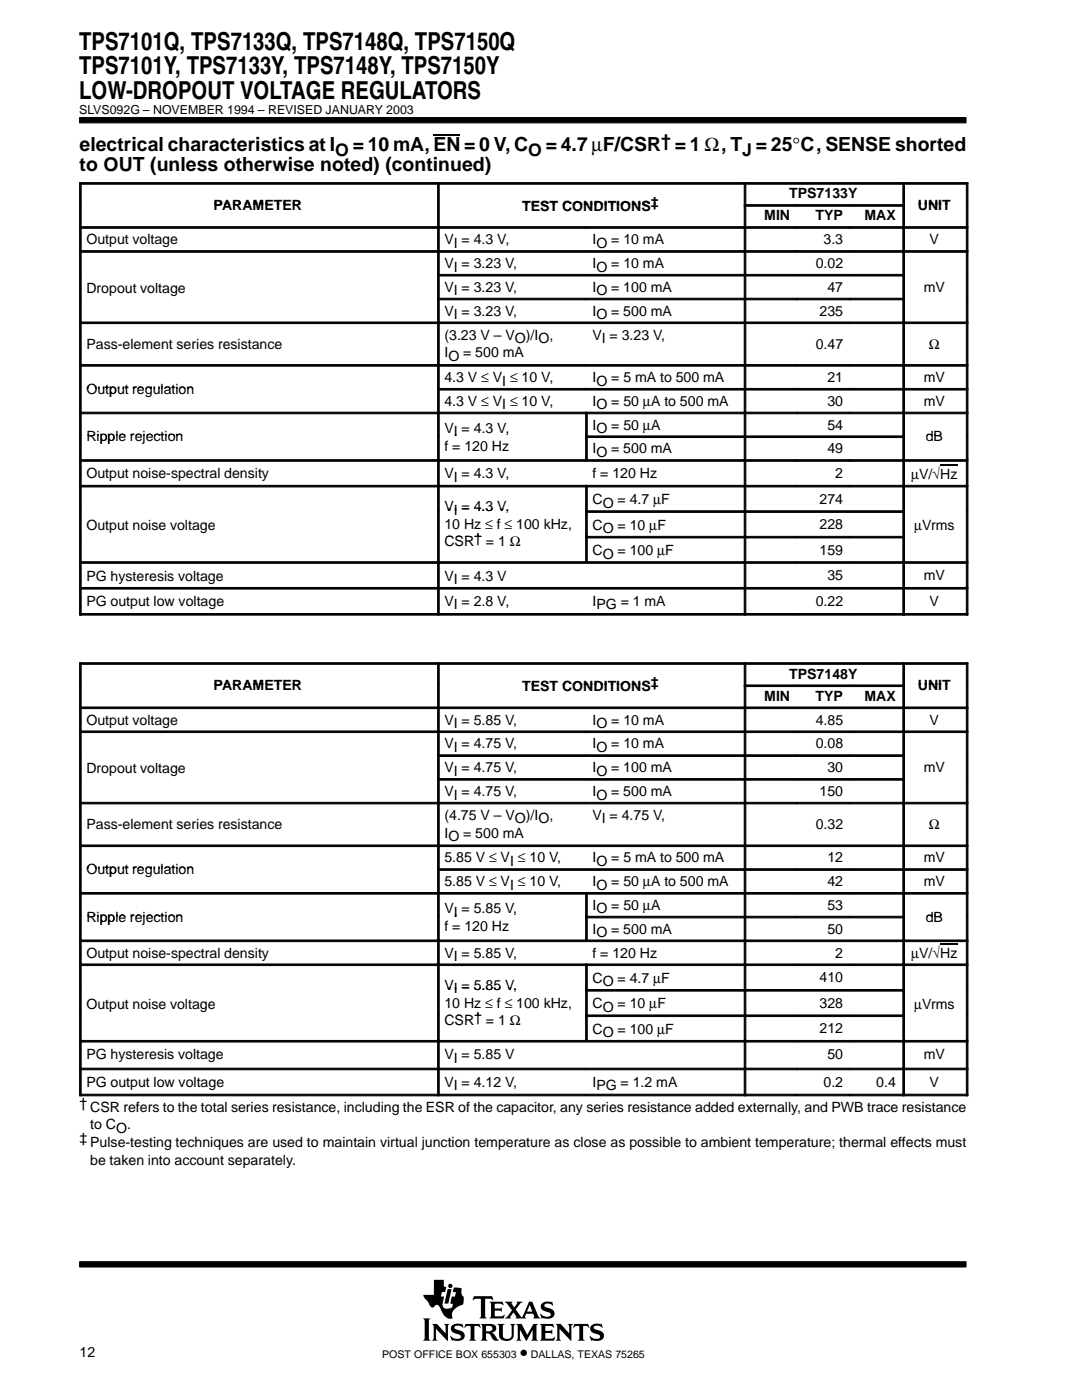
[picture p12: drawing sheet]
<svg xmlns="http://www.w3.org/2000/svg" width="216mm" height="279mm" viewBox="0 0 216 279" stroke-linecap="round" stroke-linejoin="round" font-family="sans-serif">
<g fill="#000" stroke="#000" stroke-width=".2">
<path d="M15.9 23.5h176.9v1h-176.9z" fill-rule="evenodd"/>
<path d="M15.9 251.8h176.9v1.1h-176.9z" fill-rule="evenodd"/>
</g>
<g fill="#000">
<path d="M89.3 257.3h.8l-.6 2.9h-.8z"/>
<path d="M84.4 263.1h1.5l-.3 .4v3.7l.3 .4h-1.5l.3-.6v-3.4z" fill-rule="evenodd"/>
<path d="M86.2 264.2h1l1.7 1.9v-1.5l-.3-.4h1.1l-.3 .4v3l-2.4-2.4v2l.3 .4h-1.1l.3-.6v-2.3z" fill-rule="evenodd"/>
<path d="M86.6 255.4h2v1.3l.4 .2-.2 1h-.6l-.2 .9h.6l-.2 1.1a1.11 1.11 0 0 0 .3 1.2l.6 .1 .9-.3 .2-.7-.5-.1 .2-1.3h.7l.2-.9h-.7l.3-1 1.5 .2v1l.1 .4 .3 .3v.9a.54 .54 0 0 1-.4 .7l-.4 .2a2.35 2.35 0 0 0-1.5 1.6v.4a.29 .29 0 0 1 .1 .3 .29 .29 0 0 1-.2 .3h-.1a2.21 2.21 0 0 1-2-1.9l-.1-.1a.68 .68 0 0 0-.5-.7 .68 .68 0 0 0-.8 .4 .88 .88 0 0 1-1.1-.9l-.8-.9-.2-.7h2.1z" fill-rule="evenodd"/>
<path d="M90.2 264.5a2.17 2.17 0 0 1 1.9-.2l.1-.1 .3 .8-.8-.4h-.7a.36 .36 0 0 0-.3 .4 .36 .36 0 0 0 .4 .3l.3 .1a1.19 1.19 0 0 1 1.3 1.5l-.1 .1a1.23 1.23 0 0 1-1.1 .6l-1.1-.1-.2 .1-.4-1h.1a1.37 1.37 0 0 0 2.1 .3 .6 .6 0 0 0-.8-.7 1.08 1.08 0 0 1-1-.5 1.08 1.08 0 0 1 0-1.1z" fill-rule="evenodd"/>
<path d="M92.9 264.2h2.8l.2 .8-.5-.4h-.6l-.1 .2v2.4l.3 .4h-1.4l.2-.3 .1-.3v-2.3l-.7-.1-.6 .4z" fill-rule="evenodd"/>
<path d="M94.6 258.7h3.6l.2 .8-.7-.3-.9 .1v3.4l.3 .4h-1.4l.3-.4v-3.4l-1-.1-.7 .3z" fill-rule="evenodd"/>
<path d="M95.9 264.2h2.1a.85 .85 0 0 1 1 .8 .85 .85 0 0 1-.9 .9l.4 .3 .7 1 .4 .2-.2 .1a1.11 1.11 0 0 1-1.4-.9l-.3-.4-.7-.1v1l.3 .5h-1.4l.3-.6v-2.3z" fill-rule="evenodd"/>
<path d="M97.7 259.8h2.6l.2 .7-.7-.3-1.1 .1v.8h1.1l.3-.2v.9l-.3-.2h-1.1v1l.1 .1h1.3l.5-.3h.1l-.2 .7h-2.8l.3-.5v-2.3z" fill-rule="evenodd"/>
<path d="M99.3 264.2h1.3l-.3 .4 .1 2.2 .2 .3 .8 .1a.73 .73 0 0 0 .7-.8v-1.8l-.3-.4h1l-.3 .4v1.9a1.56 1.56 0 0 1-1.3 1.2 1.56 1.56 0 0 1-1.5-.7l-.1-2.4z" fill-rule="evenodd"/>
<path d="M103 264.2h1.1l1.1 2.2 1.2-2.2h.9l-.3 .4v2.6l.4 .4h-1.4l.3-.4v-1.8l-1.3 2.2-1.3-2.2v1.7l.4 .5h-1.1l.3-.6v-2.3z" fill-rule="evenodd"/>
<path d="M100.7 259.8h1.6l-.2 .4 .5 .7 .6-.8-.1-.3h1.2l-.5 .3-.9 1.2 1 1.5a.22 .22 0 0 0 .3 .1 .22 .22 0 0 0 .1-.3l1.3-2.8h.6l1.2 2.9 .4 .4-1.4-.1a.24 .24 0 0 0 .2-.1 .24 .24 0 0 0 0-.3l-.2-.4h-1.4l-.3 .6 .3 .3h-2.2l.2-.3-.5-.9-.7 .9 .2 .3h-1.3l.5-.4 1-1.2z" fill-rule="evenodd"/>
<path d="M108.1 260.2l.1-.1a1.88 1.88 0 0 1 1.4-.3l.4 .1 .2-.2 .2 .8-1.1-.4a.44 .44 0 0 0-.7 .4 .44 .44 0 0 0 .6 .5 1.34 1.34 0 0 1 1.4 1.3 1.13 1.13 0 0 1-1.1 .9h-.8a.37 .37 0 0 0-.6 0l-.3-1h.1l.6 .5 .8 .1a.47 .47 0 0 0 .6-.5 .47 .47 0 0 0-.5-.4l-.2-.1a1.11 1.11 0 0 1-1.2-1.5z" fill-rule="evenodd"/>
<path d="M107.7 264.2h2.6l.2 .8-.6-.4-1.1 .1v.9h1l.4-.3v1l-.3-.3h-1.1v1.1h1.4l.5-.3-.2 .8h-2.8l.3-.6v-2.3z" fill-rule="evenodd"/>
<path d="M110.9 264.2h1l1.7 1.9v-1.5l-.3-.4h1l-.3 .4v3l-2.4-2.4v2l.3 .4h-1l.3-.4v-2.6z" fill-rule="evenodd"/>
<path d="M114.6 264.2h2.8l.2 .8-.5-.4h-.6l-.1 .2v2.4l.3 .4h-1.4l.3-.4v-2.4l-.1-.2h-.6l-.6 .4z" fill-rule="evenodd"/>
<path d="M118 264.5a2.12 2.12 0 0 1 1.9-.2l.1-.1 .3 .8-.8-.4h-.7a.35 .35 0 0 0-.3 .3 .35 .35 0 0 0 .2 .4l.5 .1a1.16 1.16 0 0 1 1.2 1.6 1.23 1.23 0 0 1-1.1 .6l-1.1-.1-.2 .1-.4-1 .9 .5 .7 .1a.47 .47 0 0 0 .6-.4 .47 .47 0 0 0-.6-.5 1.28 1.28 0 0 1-1.4-1.4z" fill-rule="evenodd"/>
<circle cx="89.9" cy="256.6" r=".43"/>
</g>
<g fill="#fff">
<path d="M105.7 260.4l.5 1.4h-1z"/>
<path d="M97 264.7l.6-.1a.56 .56 0 0 1 .7 .5 .56 .56 0 0 1-.7 .6h-.6z" fill-rule="evenodd"/>
</g>
<path d="M86.5 26.9h5.4" fill="none" stroke="#000" stroke-width=".24"/>
<g fill="#000" stroke="#000" stroke-width=".2">
<path d="M15.9 36.4h.3v4.4h-.3z" fill-rule="evenodd"/>
<path d="M15.9 36.4h71.4v.4h-71.4z" fill-rule="evenodd"/>
<path d="M87.3 36.4h.3v4.4h-.3z" fill-rule="evenodd"/>
<path d="M87.3 36.4h61.2v.4h-61.2z" fill-rule="evenodd"/>
<path d="M148.5 36.4h.3v4.4h-.3z" fill-rule="evenodd"/>
<path d="M148.5 36.4h31.6v.4h-31.6z" fill-rule="evenodd"/>
<path d="M180.2 36.4h.3v4.4h-.3z" fill-rule="evenodd"/>
<path d="M180.2 36.4h12.9v.4h-12.9z" fill-rule="evenodd"/>
<path d="M192.8 36.4h.3v4.4h-.3z" fill-rule="evenodd"/>
<path d="M15.9 40.8h.3v4.4h-.3z" fill-rule="evenodd"/>
<path d="M15.9 45.2h.3v4.8h-.3z" fill-rule="evenodd"/>
<path d="M15.9 45.2h71.4v.4h-71.4z" fill-rule="evenodd"/>
<path d="M15.9 50h.3v4.7h-.3z" fill-rule="evenodd"/>
<path d="M15.9 50h71.4v.3h-71.4z" fill-rule="evenodd"/>
<path d="M15.9 54.8h.3v4.7h-.3z" fill-rule="evenodd"/>
<path d="M15.9 59.5h.3v4.7h-.3z" fill-rule="evenodd"/>
<path d="M87.3 40.8h.3v4.4h-.3z" fill-rule="evenodd"/>
<path d="M87.3 45.2h.3v4.8h-.3z" fill-rule="evenodd"/>
<path d="M87.3 45.2h29.5v.4h-29.5z" fill-rule="evenodd"/>
<path d="M87.3 50h.3v4.7h-.3z" fill-rule="evenodd"/>
<path d="M87.3 50h29.5v.3h-29.5z" fill-rule="evenodd"/>
<path d="M87.3 54.8h.3v4.7h-.3z" fill-rule="evenodd"/>
<path d="M87.3 54.8h29.5v.3h-29.5z" fill-rule="evenodd"/>
<path d="M87.3 59.5h.3v4.7h-.3z" fill-rule="evenodd"/>
<path d="M87.3 59.5h29.5v.3h-29.5z" fill-rule="evenodd"/>
<path d="M116.9 45.2h31.6v.4h-31.6z" fill-rule="evenodd"/>
<path d="M116.9 50h31.6v.3h-31.6z" fill-rule="evenodd"/>
<path d="M116.9 54.8h31.6v.3h-31.6z" fill-rule="evenodd"/>
<path d="M116.9 59.5h31.6v.3h-31.6z" fill-rule="evenodd"/>
<path d="M148.5 40.8h.3v4.4h-.3z" fill-rule="evenodd"/>
<path d="M148.5 40.8h10.5v.4h-10.5z" fill-rule="evenodd"/>
<path d="M148.5 45.2h.3v4.8h-.3z" fill-rule="evenodd"/>
<path d="M148.5 45.2h10.5v.4h-10.5z" fill-rule="evenodd"/>
<path d="M148.5 50h.3v4.7h-.3z" fill-rule="evenodd"/>
<path d="M148.5 50h10.5v.3h-10.5z" fill-rule="evenodd"/>
<path d="M148.5 54.8h.3v4.7h-.3z" fill-rule="evenodd"/>
<path d="M148.5 54.8h10.5v.3h-10.5z" fill-rule="evenodd"/>
<path d="M148.5 59.5h.3v4.7h-.3z" fill-rule="evenodd"/>
<path d="M148.5 59.5h10.5v.3h-10.5z" fill-rule="evenodd"/>
<path d="M159.1 40.8h10.5v.4h-10.5z" fill-rule="evenodd"/>
<path d="M159.1 45.2h10.5v.4h-10.5z" fill-rule="evenodd"/>
<path d="M159.1 50h10.5v.3h-10.5z" fill-rule="evenodd"/>
<path d="M159.1 54.8h10.5v.3h-10.5z" fill-rule="evenodd"/>
<path d="M159.1 59.5h10.5v.3h-10.5z" fill-rule="evenodd"/>
<path d="M169.6 40.8h10.5v.4h-10.5z" fill-rule="evenodd"/>
<path d="M169.6 45.2h10.5v.4h-10.5z" fill-rule="evenodd"/>
<path d="M169.6 50h10.5v.3h-10.5z" fill-rule="evenodd"/>
<path d="M169.6 54.8h10.5v.3h-10.5z" fill-rule="evenodd"/>
<path d="M169.6 59.5h10.5v.3h-10.5z" fill-rule="evenodd"/>
<path d="M180.2 40.8h.3v4.4h-.3z" fill-rule="evenodd"/>
<path d="M180.2 45.2h.3v4.8h-.3z" fill-rule="evenodd"/>
<path d="M180.2 45.2h12.9v.4h-12.9z" fill-rule="evenodd"/>
<path d="M180.2 50h.3v4.7h-.3z" fill-rule="evenodd"/>
<path d="M180.2 50h12.9v.3h-12.9z" fill-rule="evenodd"/>
<path d="M180.2 54.8h.3v4.7h-.3z" fill-rule="evenodd"/>
<path d="M180.2 59.5h.3v4.7h-.3z" fill-rule="evenodd"/>
<path d="M192.8 40.8h.3v4.4h-.3z" fill-rule="evenodd"/>
<path d="M192.8 45.2h.3v4.8h-.3z" fill-rule="evenodd"/>
<path d="M192.8 50h.3v4.7h-.3z" fill-rule="evenodd"/>
<path d="M192.8 54.8h.3v4.7h-.3z" fill-rule="evenodd"/>
<path d="M192.8 59.5h.3v4.7h-.3z" fill-rule="evenodd"/>
<path d="M15.9 64.3h.3v8.4h-.3z" fill-rule="evenodd"/>
<path d="M15.9 64.3h71.4v.3h-71.4z" fill-rule="evenodd"/>
<path d="M15.9 72.8h.3v4.7h-.3z" fill-rule="evenodd"/>
<path d="M15.9 72.8h71.4v.3h-71.4z" fill-rule="evenodd"/>
<path d="M15.9 77.5h.3v4.7h-.3z" fill-rule="evenodd"/>
<path d="M87.3 64.3h.3v8.4h-.3z" fill-rule="evenodd"/>
<path d="M87.3 64.3h29.5v.3h-29.5z" fill-rule="evenodd"/>
<path d="M87.3 72.8h.3v4.7h-.3z" fill-rule="evenodd"/>
<path d="M87.3 72.8h29.5v.3h-29.5z" fill-rule="evenodd"/>
<path d="M87.3 77.5h.3v4.7h-.3z" fill-rule="evenodd"/>
<path d="M87.3 77.5h29.5v.3h-29.5z" fill-rule="evenodd"/>
<path d="M116.9 64.3h31.6v.3h-31.6z" fill-rule="evenodd"/>
<path d="M116.9 72.8h31.6v.3h-31.6z" fill-rule="evenodd"/>
<path d="M116.9 77.5h31.6v.3h-31.6z" fill-rule="evenodd"/>
<path d="M148.5 64.3h.3v8.4h-.3z" fill-rule="evenodd"/>
<path d="M148.5 64.3h10.5v.3h-10.5z" fill-rule="evenodd"/>
<path d="M148.5 72.8h.3v4.7h-.3z" fill-rule="evenodd"/>
<path d="M148.5 72.8h10.5v.3h-10.5z" fill-rule="evenodd"/>
<path d="M148.5 77.5h.3v4.7h-.3z" fill-rule="evenodd"/>
<path d="M148.5 77.5h10.5v.3h-10.5z" fill-rule="evenodd"/>
<path d="M159.1 64.3h10.5v.3h-10.5z" fill-rule="evenodd"/>
<path d="M159.1 72.8h10.5v.3h-10.5z" fill-rule="evenodd"/>
<path d="M159.1 77.5h10.5v.3h-10.5z" fill-rule="evenodd"/>
<path d="M169.6 64.3h10.5v.3h-10.5z" fill-rule="evenodd"/>
<path d="M169.6 72.8h10.5v.3h-10.5z" fill-rule="evenodd"/>
<path d="M169.6 77.5h10.5v.3h-10.5z" fill-rule="evenodd"/>
<path d="M180.2 64.3h.3v8.4h-.3z" fill-rule="evenodd"/>
<path d="M180.2 64.3h12.9v.3h-12.9z" fill-rule="evenodd"/>
<path d="M180.2 72.8h.3v4.7h-.3z" fill-rule="evenodd"/>
<path d="M180.2 72.8h12.9v.3h-12.9z" fill-rule="evenodd"/>
<path d="M180.2 77.5h.3v4.7h-.3z" fill-rule="evenodd"/>
<path d="M180.2 77.5h12.9v.3h-12.9z" fill-rule="evenodd"/>
<path d="M192.8 64.3h.3v8.4h-.3z" fill-rule="evenodd"/>
<path d="M192.8 72.8h.3v4.7h-.3z" fill-rule="evenodd"/>
<path d="M192.8 77.5h.3v4.7h-.3z" fill-rule="evenodd"/>
<path d="M15.9 82.3h.3v4.7h-.3z" fill-rule="evenodd"/>
<path d="M15.9 82.3h71.4v.3h-71.4z" fill-rule="evenodd"/>
<path d="M15.9 87h.3v4.7h-.3z" fill-rule="evenodd"/>
<path d="M15.9 91.7h.3v5.1h-.3z" fill-rule="evenodd"/>
<path d="M15.9 91.7h71.4v.4h-71.4z" fill-rule="evenodd"/>
<path d="M15.9 96.9h.3v5h-.3z" fill-rule="evenodd"/>
<path d="M15.9 96.9h71.4v.3h-71.4z" fill-rule="evenodd"/>
<path d="M87.3 82.3h.3v4.7h-.3z" fill-rule="evenodd"/>
<path d="M87.3 82.3h29.5v.3h-29.5z" fill-rule="evenodd"/>
<path d="M87.3 87h.3v4.7h-.3z" fill-rule="evenodd"/>
<path d="M87.3 91.7h.3v5.1h-.3z" fill-rule="evenodd"/>
<path d="M87.3 91.7h29.5v.4h-29.5z" fill-rule="evenodd"/>
<path d="M87.3 96.9h.3v5h-.3z" fill-rule="evenodd"/>
<path d="M87.3 96.9h29.5v.3h-29.5z" fill-rule="evenodd"/>
<path d="M116.9 82.3h.3v4.7h-.3z" fill-rule="evenodd"/>
<path d="M116.9 82.3h31.6v.3h-31.6z" fill-rule="evenodd"/>
<path d="M116.9 87h.3v4.7h-.3z" fill-rule="evenodd"/>
<path d="M116.9 87h31.6v.3h-31.6z" fill-rule="evenodd"/>
<path d="M116.9 91.7h31.6v.4h-31.6z" fill-rule="evenodd"/>
<path d="M116.9 96.9h.3v5h-.3z" fill-rule="evenodd"/>
<path d="M116.9 96.9h31.6v.3h-31.6z" fill-rule="evenodd"/>
<path d="M148.5 82.3h.3v4.7h-.3z" fill-rule="evenodd"/>
<path d="M148.5 82.3h10.5v.3h-10.5z" fill-rule="evenodd"/>
<path d="M148.5 87h.3v4.7h-.3z" fill-rule="evenodd"/>
<path d="M148.5 87h10.5v.3h-10.5z" fill-rule="evenodd"/>
<path d="M148.5 91.7h.3v5.1h-.3z" fill-rule="evenodd"/>
<path d="M148.5 91.7h10.5v.4h-10.5z" fill-rule="evenodd"/>
<path d="M148.5 96.9h.3v5h-.3z" fill-rule="evenodd"/>
<path d="M148.5 96.9h10.5v.3h-10.5z" fill-rule="evenodd"/>
<path d="M159.1 82.3h10.5v.3h-10.5z" fill-rule="evenodd"/>
<path d="M159.1 87h10.5v.3h-10.5z" fill-rule="evenodd"/>
<path d="M159.1 91.7h10.5v.4h-10.5z" fill-rule="evenodd"/>
<path d="M159.1 96.9h10.5v.3h-10.5z" fill-rule="evenodd"/>
<path d="M169.6 82.3h10.5v.3h-10.5z" fill-rule="evenodd"/>
<path d="M169.6 87h10.5v.3h-10.5z" fill-rule="evenodd"/>
<path d="M169.6 91.7h10.5v.4h-10.5z" fill-rule="evenodd"/>
<path d="M169.6 96.9h10.5v.3h-10.5z" fill-rule="evenodd"/>
<path d="M180.2 82.3h.3v4.7h-.3z" fill-rule="evenodd"/>
<path d="M180.2 82.3h12.9v.3h-12.9z" fill-rule="evenodd"/>
<path d="M180.2 87h.3v4.7h-.3z" fill-rule="evenodd"/>
<path d="M180.2 91.7h.3v5.1h-.3z" fill-rule="evenodd"/>
<path d="M180.2 91.7h12.9v.4h-12.9z" fill-rule="evenodd"/>
<path d="M180.2 96.9h.3v5h-.3z" fill-rule="evenodd"/>
<path d="M180.2 96.9h12.9v.3h-12.9z" fill-rule="evenodd"/>
<path d="M192.8 82.3h.3v4.7h-.3z" fill-rule="evenodd"/>
<path d="M192.8 87h.3v4.7h-.3z" fill-rule="evenodd"/>
<path d="M192.8 91.7h.3v5.1h-.3z" fill-rule="evenodd"/>
<path d="M192.8 96.9h.3v5h-.3z" fill-rule="evenodd"/>
<path d="M15.9 101.9h.3v5.1h-.3z" fill-rule="evenodd"/>
<path d="M15.9 107h.3v5.1h-.3z" fill-rule="evenodd"/>
<path d="M15.9 112.1h.3v5.1h-.3z" fill-rule="evenodd"/>
<path d="M15.9 112.1h71.4v.3h-71.4z" fill-rule="evenodd"/>
<path d="M15.9 117.2h.3v5.6h-.3z" fill-rule="evenodd"/>
<path d="M15.9 117.2h71.4v.4h-71.4z" fill-rule="evenodd"/>
<path d="M87.3 101.9h.3v5.1h-.3z" fill-rule="evenodd"/>
<path d="M87.3 107h.3v5.1h-.3z" fill-rule="evenodd"/>
<path d="M87.3 112.1h.3v5.1h-.3z" fill-rule="evenodd"/>
<path d="M87.3 112.1h61.2v.3h-61.2z" fill-rule="evenodd"/>
<path d="M87.3 117.2h.3v5.6h-.3z" fill-rule="evenodd"/>
<path d="M87.3 117.2h29.5v.4h-29.5z" fill-rule="evenodd"/>
<path d="M116.9 101.9h.3v5.1h-.3z" fill-rule="evenodd"/>
<path d="M116.9 101.9h31.6v.4h-31.6z" fill-rule="evenodd"/>
<path d="M116.9 107h.3v5.1h-.3z" fill-rule="evenodd"/>
<path d="M116.9 107h31.6v.4h-31.6z" fill-rule="evenodd"/>
<path d="M116.9 117.2h31.6v.4h-31.6z" fill-rule="evenodd"/>
<path d="M148.5 101.9h.3v5.1h-.3z" fill-rule="evenodd"/>
<path d="M148.5 101.9h10.5v.4h-10.5z" fill-rule="evenodd"/>
<path d="M148.5 107h.3v5.1h-.3z" fill-rule="evenodd"/>
<path d="M148.5 107h10.5v.4h-10.5z" fill-rule="evenodd"/>
<path d="M148.5 112.1h.3v5.1h-.3z" fill-rule="evenodd"/>
<path d="M148.5 112.1h10.5v.3h-10.5z" fill-rule="evenodd"/>
<path d="M148.5 117.2h.3v5.6h-.3z" fill-rule="evenodd"/>
<path d="M148.5 117.2h10.5v.4h-10.5z" fill-rule="evenodd"/>
<path d="M159.1 101.9h10.5v.4h-10.5z" fill-rule="evenodd"/>
<path d="M159.1 107h10.5v.4h-10.5z" fill-rule="evenodd"/>
<path d="M159.1 112.1h10.5v.3h-10.5z" fill-rule="evenodd"/>
<path d="M159.1 117.2h10.5v.4h-10.5z" fill-rule="evenodd"/>
<path d="M169.6 101.9h10.5v.4h-10.5z" fill-rule="evenodd"/>
<path d="M169.6 107h10.5v.4h-10.5z" fill-rule="evenodd"/>
<path d="M169.6 112.1h10.5v.3h-10.5z" fill-rule="evenodd"/>
<path d="M169.6 117.2h10.5v.4h-10.5z" fill-rule="evenodd"/>
<path d="M180.2 101.9h.3v5.1h-.3z" fill-rule="evenodd"/>
<path d="M180.2 107h.3v5.1h-.3z" fill-rule="evenodd"/>
<path d="M180.2 112.1h.3v5.1h-.3z" fill-rule="evenodd"/>
<path d="M180.2 112.1h12.9v.3h-12.9z" fill-rule="evenodd"/>
<path d="M180.2 117.2h.3v5.6h-.3z" fill-rule="evenodd"/>
<path d="M180.2 117.2h12.9v.4h-12.9z" fill-rule="evenodd"/>
<path d="M192.8 101.9h.3v5.1h-.3z" fill-rule="evenodd"/>
<path d="M192.8 107h.3v5.1h-.3z" fill-rule="evenodd"/>
<path d="M192.8 112.1h.3v5.1h-.3z" fill-rule="evenodd"/>
<path d="M192.8 117.2h.3v5.6h-.3z" fill-rule="evenodd"/>
<path d="M15.9 122.4h71.4v.4h-71.4z" fill-rule="evenodd"/>
<path d="M15.9 132.3h.3v4.4h-.3z" fill-rule="evenodd"/>
<path d="M15.9 132.3h71.4v.3h-71.4z" fill-rule="evenodd"/>
<path d="M15.9 136.7h.3v4.4h-.3z" fill-rule="evenodd"/>
<path d="M87.3 122.4h29.5v.4h-29.5z" fill-rule="evenodd"/>
<path d="M87.3 132.3h.3v4.4h-.3z" fill-rule="evenodd"/>
<path d="M87.3 132.3h61.2v.3h-61.2z" fill-rule="evenodd"/>
<path d="M87.3 136.7h.3v4.4h-.3z" fill-rule="evenodd"/>
<path d="M116.9 122.4h31.6v.4h-31.6z" fill-rule="evenodd"/>
<path d="M148.5 122.4h10.5v.4h-10.5z" fill-rule="evenodd"/>
<path d="M148.5 132.3h.3v4.4h-.3z" fill-rule="evenodd"/>
<path d="M148.5 132.3h31.6v.3h-31.6z" fill-rule="evenodd"/>
<path d="M148.5 136.7h.3v4.4h-.3z" fill-rule="evenodd"/>
<path d="M148.5 136.7h10.5v.3h-10.5z" fill-rule="evenodd"/>
<path d="M159.1 122.4h10.5v.4h-10.5z" fill-rule="evenodd"/>
<path d="M159.1 136.7h10.5v.3h-10.5z" fill-rule="evenodd"/>
<path d="M169.6 122.4h10.5v.4h-10.5z" fill-rule="evenodd"/>
<path d="M169.6 136.7h10.5v.3h-10.5z" fill-rule="evenodd"/>
<path d="M180.2 122.4h12.9v.4h-12.9z" fill-rule="evenodd"/>
<path d="M180.2 132.3h.3v4.4h-.3z" fill-rule="evenodd"/>
<path d="M180.2 132.3h12.9v.3h-12.9z" fill-rule="evenodd"/>
<path d="M180.2 136.7h.3v4.4h-.3z" fill-rule="evenodd"/>
<path d="M192.8 132.3h.3v4.4h-.3z" fill-rule="evenodd"/>
<path d="M192.8 136.7h.3v4.4h-.3z" fill-rule="evenodd"/>
<path d="M15.9 141.1h.3v4.8h-.3z" fill-rule="evenodd"/>
<path d="M15.9 141.1h71.4v.3h-71.4z" fill-rule="evenodd"/>
<path d="M15.9 145.9h.3v4.7h-.3z" fill-rule="evenodd"/>
<path d="M15.9 145.9h71.4v.3h-71.4z" fill-rule="evenodd"/>
<path d="M15.9 150.6h.3v4.8h-.3z" fill-rule="evenodd"/>
<path d="M15.9 155.4h.3v4.7h-.3z" fill-rule="evenodd"/>
<path d="M87.3 141.1h.3v4.8h-.3z" fill-rule="evenodd"/>
<path d="M87.3 141.1h29.5v.3h-29.5z" fill-rule="evenodd"/>
<path d="M87.3 145.9h.3v4.7h-.3z" fill-rule="evenodd"/>
<path d="M87.3 145.9h29.5v.3h-29.5z" fill-rule="evenodd"/>
<path d="M87.3 150.6h.3v4.8h-.3z" fill-rule="evenodd"/>
<path d="M87.3 150.6h29.5v.4h-29.5z" fill-rule="evenodd"/>
<path d="M87.3 155.4h.3v4.7h-.3z" fill-rule="evenodd"/>
<path d="M87.3 155.4h29.5v.3h-29.5z" fill-rule="evenodd"/>
<path d="M116.9 141.1h31.6v.3h-31.6z" fill-rule="evenodd"/>
<path d="M116.9 145.9h31.6v.3h-31.6z" fill-rule="evenodd"/>
<path d="M116.9 150.6h31.6v.4h-31.6z" fill-rule="evenodd"/>
<path d="M116.9 155.4h31.6v.3h-31.6z" fill-rule="evenodd"/>
<path d="M148.5 141.1h.3v4.8h-.3z" fill-rule="evenodd"/>
<path d="M148.5 141.1h10.5v.3h-10.5z" fill-rule="evenodd"/>
<path d="M148.5 145.9h.3v4.7h-.3z" fill-rule="evenodd"/>
<path d="M148.5 145.9h10.5v.3h-10.5z" fill-rule="evenodd"/>
<path d="M148.5 150.6h.3v4.8h-.3z" fill-rule="evenodd"/>
<path d="M148.5 150.6h10.5v.4h-10.5z" fill-rule="evenodd"/>
<path d="M148.5 155.4h.3v4.7h-.3z" fill-rule="evenodd"/>
<path d="M148.5 155.4h10.5v.3h-10.5z" fill-rule="evenodd"/>
<path d="M159.1 141.1h10.5v.3h-10.5z" fill-rule="evenodd"/>
<path d="M159.1 145.9h10.5v.3h-10.5z" fill-rule="evenodd"/>
<path d="M159.1 150.6h10.5v.4h-10.5z" fill-rule="evenodd"/>
<path d="M159.1 155.4h10.5v.3h-10.5z" fill-rule="evenodd"/>
<path d="M169.6 141.1h10.5v.3h-10.5z" fill-rule="evenodd"/>
<path d="M169.6 145.9h10.5v.3h-10.5z" fill-rule="evenodd"/>
<path d="M169.6 150.6h10.5v.4h-10.5z" fill-rule="evenodd"/>
<path d="M169.6 155.4h10.5v.3h-10.5z" fill-rule="evenodd"/>
<path d="M180.2 141.1h.3v4.8h-.3z" fill-rule="evenodd"/>
<path d="M180.2 141.1h12.9v.3h-12.9z" fill-rule="evenodd"/>
<path d="M180.2 145.9h.3v4.7h-.3z" fill-rule="evenodd"/>
<path d="M180.2 145.9h12.9v.3h-12.9z" fill-rule="evenodd"/>
<path d="M180.2 150.6h.3v4.8h-.3z" fill-rule="evenodd"/>
<path d="M180.2 155.4h.3v4.7h-.3z" fill-rule="evenodd"/>
<path d="M192.8 141.1h.3v4.8h-.3z" fill-rule="evenodd"/>
<path d="M192.8 145.9h.3v4.7h-.3z" fill-rule="evenodd"/>
<path d="M192.8 150.6h.3v4.8h-.3z" fill-rule="evenodd"/>
<path d="M192.8 155.4h.3v4.7h-.3z" fill-rule="evenodd"/>
<path d="M15.9 160.1h.3v8.5h-.3z" fill-rule="evenodd"/>
<path d="M15.9 160.1h71.4v.3h-71.4z" fill-rule="evenodd"/>
<path d="M15.9 168.6h.3v4.8h-.3z" fill-rule="evenodd"/>
<path d="M15.9 168.6h71.4v.4h-71.4z" fill-rule="evenodd"/>
<path d="M15.9 173.4h.3v4.7h-.3z" fill-rule="evenodd"/>
<path d="M15.9 178.1h.3v4.7h-.3z" fill-rule="evenodd"/>
<path d="M15.9 178.1h71.4v.3h-71.4z" fill-rule="evenodd"/>
<path d="M87.3 160.1h.3v8.5h-.3z" fill-rule="evenodd"/>
<path d="M87.3 160.1h29.5v.3h-29.5z" fill-rule="evenodd"/>
<path d="M87.3 168.6h.3v4.8h-.3z" fill-rule="evenodd"/>
<path d="M87.3 168.6h29.5v.4h-29.5z" fill-rule="evenodd"/>
<path d="M87.3 173.4h.3v4.7h-.3z" fill-rule="evenodd"/>
<path d="M87.3 173.4h29.5v.3h-29.5z" fill-rule="evenodd"/>
<path d="M87.3 178.1h.3v4.7h-.3z" fill-rule="evenodd"/>
<path d="M87.3 178.1h29.5v.3h-29.5z" fill-rule="evenodd"/>
<path d="M116.9 160.1h31.6v.3h-31.6z" fill-rule="evenodd"/>
<path d="M116.9 168.6h31.6v.4h-31.6z" fill-rule="evenodd"/>
<path d="M116.9 173.4h31.6v.3h-31.6z" fill-rule="evenodd"/>
<path d="M116.9 178.1h.3v4.7h-.3z" fill-rule="evenodd"/>
<path d="M116.9 178.1h31.6v.3h-31.6z" fill-rule="evenodd"/>
<path d="M148.5 160.1h.3v8.5h-.3z" fill-rule="evenodd"/>
<path d="M148.5 160.1h10.5v.3h-10.5z" fill-rule="evenodd"/>
<path d="M148.5 168.6h.3v4.8h-.3z" fill-rule="evenodd"/>
<path d="M148.5 168.6h10.5v.4h-10.5z" fill-rule="evenodd"/>
<path d="M148.5 173.4h.3v4.7h-.3z" fill-rule="evenodd"/>
<path d="M148.5 173.4h10.5v.3h-10.5z" fill-rule="evenodd"/>
<path d="M148.5 178.1h.3v4.7h-.3z" fill-rule="evenodd"/>
<path d="M148.5 178.1h10.5v.3h-10.5z" fill-rule="evenodd"/>
<path d="M159.1 160.1h10.5v.3h-10.5z" fill-rule="evenodd"/>
<path d="M159.1 168.6h10.5v.4h-10.5z" fill-rule="evenodd"/>
<path d="M159.1 173.4h10.5v.3h-10.5z" fill-rule="evenodd"/>
<path d="M159.1 178.1h10.5v.3h-10.5z" fill-rule="evenodd"/>
<path d="M169.6 160.1h10.5v.3h-10.5z" fill-rule="evenodd"/>
<path d="M169.6 168.6h10.5v.4h-10.5z" fill-rule="evenodd"/>
<path d="M169.6 173.4h10.5v.3h-10.5z" fill-rule="evenodd"/>
<path d="M169.6 178.1h10.5v.3h-10.5z" fill-rule="evenodd"/>
<path d="M180.2 160.1h.3v8.5h-.3z" fill-rule="evenodd"/>
<path d="M180.2 160.1h12.9v.3h-12.9z" fill-rule="evenodd"/>
<path d="M180.2 168.6h.3v4.8h-.3z" fill-rule="evenodd"/>
<path d="M180.2 168.6h12.9v.4h-12.9z" fill-rule="evenodd"/>
<path d="M180.2 173.4h.3v4.7h-.3z" fill-rule="evenodd"/>
<path d="M180.2 173.4h12.9v.3h-12.9z" fill-rule="evenodd"/>
<path d="M180.2 178.1h.3v4.7h-.3z" fill-rule="evenodd"/>
<path d="M180.2 178.1h12.9v.3h-12.9z" fill-rule="evenodd"/>
<path d="M192.8 160.1h.3v8.5h-.3z" fill-rule="evenodd"/>
<path d="M192.8 168.6h.3v4.8h-.3z" fill-rule="evenodd"/>
<path d="M192.8 173.4h.3v4.7h-.3z" fill-rule="evenodd"/>
<path d="M192.8 178.1h.3v4.7h-.3z" fill-rule="evenodd"/>
<path d="M15.9 182.9h.3v4.7h-.3z" fill-rule="evenodd"/>
<path d="M15.9 187.6h.3v4.8h-.3z" fill-rule="evenodd"/>
<path d="M15.9 187.6h71.4v.3h-71.4z" fill-rule="evenodd"/>
<path d="M15.9 192.4h.3v5.1h-.3z" fill-rule="evenodd"/>
<path d="M15.9 192.4h71.4v.3h-71.4z" fill-rule="evenodd"/>
<path d="M15.9 197.5h.3v5h-.3z" fill-rule="evenodd"/>
<path d="M87.3 182.9h.3v4.7h-.3z" fill-rule="evenodd"/>
<path d="M87.3 187.6h.3v4.8h-.3z" fill-rule="evenodd"/>
<path d="M87.3 187.6h29.5v.3h-29.5z" fill-rule="evenodd"/>
<path d="M87.3 192.4h.3v5.1h-.3z" fill-rule="evenodd"/>
<path d="M87.3 192.4h29.5v.3h-29.5z" fill-rule="evenodd"/>
<path d="M87.3 197.5h.3v5h-.3z" fill-rule="evenodd"/>
<path d="M116.9 182.9h.3v4.7h-.3z" fill-rule="evenodd"/>
<path d="M116.9 182.9h31.6v.3h-31.6z" fill-rule="evenodd"/>
<path d="M116.9 187.6h31.6v.3h-31.6z" fill-rule="evenodd"/>
<path d="M116.9 192.4h.3v5.1h-.3z" fill-rule="evenodd"/>
<path d="M116.9 192.4h31.6v.3h-31.6z" fill-rule="evenodd"/>
<path d="M116.9 197.5h.3v5h-.3z" fill-rule="evenodd"/>
<path d="M116.9 197.5h31.6v.3h-31.6z" fill-rule="evenodd"/>
<path d="M148.5 182.9h.3v4.7h-.3z" fill-rule="evenodd"/>
<path d="M148.5 182.9h10.5v.3h-10.5z" fill-rule="evenodd"/>
<path d="M148.5 187.6h.3v4.8h-.3z" fill-rule="evenodd"/>
<path d="M148.5 187.6h10.5v.3h-10.5z" fill-rule="evenodd"/>
<path d="M148.5 192.4h.3v5.1h-.3z" fill-rule="evenodd"/>
<path d="M148.5 192.4h10.5v.3h-10.5z" fill-rule="evenodd"/>
<path d="M148.5 197.5h.3v5h-.3z" fill-rule="evenodd"/>
<path d="M148.5 197.5h10.5v.3h-10.5z" fill-rule="evenodd"/>
<path d="M159.1 182.9h10.5v.3h-10.5z" fill-rule="evenodd"/>
<path d="M159.1 187.6h10.5v.3h-10.5z" fill-rule="evenodd"/>
<path d="M159.1 192.4h10.5v.3h-10.5z" fill-rule="evenodd"/>
<path d="M159.1 197.5h10.5v.3h-10.5z" fill-rule="evenodd"/>
<path d="M169.6 182.9h10.5v.3h-10.5z" fill-rule="evenodd"/>
<path d="M169.6 187.6h10.5v.3h-10.5z" fill-rule="evenodd"/>
<path d="M169.6 192.4h10.5v.3h-10.5z" fill-rule="evenodd"/>
<path d="M169.6 197.5h10.5v.3h-10.5z" fill-rule="evenodd"/>
<path d="M180.2 182.9h.3v4.7h-.3z" fill-rule="evenodd"/>
<path d="M180.2 187.6h.3v4.8h-.3z" fill-rule="evenodd"/>
<path d="M180.2 187.6h12.9v.3h-12.9z" fill-rule="evenodd"/>
<path d="M180.2 192.4h.3v5.1h-.3z" fill-rule="evenodd"/>
<path d="M180.2 192.4h12.9v.3h-12.9z" fill-rule="evenodd"/>
<path d="M180.2 197.5h.3v5h-.3z" fill-rule="evenodd"/>
<path d="M192.8 182.9h.3v4.7h-.3z" fill-rule="evenodd"/>
<path d="M192.8 187.6h.3v4.8h-.3z" fill-rule="evenodd"/>
<path d="M192.8 192.4h.3v5.1h-.3z" fill-rule="evenodd"/>
<path d="M192.8 197.5h.3v5h-.3z" fill-rule="evenodd"/>
<path d="M15.9 202.6h.3v5h-.3z" fill-rule="evenodd"/>
<path d="M15.9 207.6h.3v5.6h-.3z" fill-rule="evenodd"/>
<path d="M15.9 207.6h71.4v.4h-71.4z" fill-rule="evenodd"/>
<path d="M15.9 213.2h.3v5.5h-.3z" fill-rule="evenodd"/>
<path d="M15.9 213.2h71.4v.3h-71.4z" fill-rule="evenodd"/>
<path d="M15.9 218.4h71.4v.3h-71.4z" fill-rule="evenodd"/>
<path d="M87.3 202.6h.3v5h-.3z" fill-rule="evenodd"/>
<path d="M87.3 207.6h.3v5.6h-.3z" fill-rule="evenodd"/>
<path d="M87.3 207.6h61.2v.4h-61.2z" fill-rule="evenodd"/>
<path d="M87.3 213.2h.3v5.5h-.3z" fill-rule="evenodd"/>
<path d="M87.3 213.2h29.5v.3h-29.5z" fill-rule="evenodd"/>
<path d="M87.3 218.4h29.5v.3h-29.5z" fill-rule="evenodd"/>
<path d="M116.9 202.6h.3v5h-.3z" fill-rule="evenodd"/>
<path d="M116.9 202.6h31.6v.3h-31.6z" fill-rule="evenodd"/>
<path d="M116.9 213.2h31.6v.3h-31.6z" fill-rule="evenodd"/>
<path d="M116.9 218.4h31.6v.3h-31.6z" fill-rule="evenodd"/>
<path d="M148.5 202.6h.3v5h-.3z" fill-rule="evenodd"/>
<path d="M148.5 202.6h10.5v.3h-10.5z" fill-rule="evenodd"/>
<path d="M148.5 207.6h.3v5.6h-.3z" fill-rule="evenodd"/>
<path d="M148.5 207.6h10.5v.4h-10.5z" fill-rule="evenodd"/>
<path d="M148.5 213.2h.3v5.5h-.3z" fill-rule="evenodd"/>
<path d="M148.5 213.2h10.5v.3h-10.5z" fill-rule="evenodd"/>
<path d="M148.5 218.4h10.5v.3h-10.5z" fill-rule="evenodd"/>
<path d="M159.1 202.6h10.5v.3h-10.5z" fill-rule="evenodd"/>
<path d="M159.1 207.6h10.5v.4h-10.5z" fill-rule="evenodd"/>
<path d="M159.1 213.2h10.5v.3h-10.5z" fill-rule="evenodd"/>
<path d="M159.1 218.4h10.5v.3h-10.5z" fill-rule="evenodd"/>
<path d="M169.6 202.6h10.5v.3h-10.5z" fill-rule="evenodd"/>
<path d="M169.6 207.6h10.5v.4h-10.5z" fill-rule="evenodd"/>
<path d="M169.6 213.2h10.5v.3h-10.5z" fill-rule="evenodd"/>
<path d="M169.6 218.4h10.5v.3h-10.5z" fill-rule="evenodd"/>
<path d="M180.2 202.6h.3v5h-.3z" fill-rule="evenodd"/>
<path d="M180.2 207.6h.3v5.6h-.3z" fill-rule="evenodd"/>
<path d="M180.2 207.6h12.9v.4h-12.9z" fill-rule="evenodd"/>
<path d="M180.2 213.2h.3v5.5h-.3z" fill-rule="evenodd"/>
<path d="M180.2 213.2h12.9v.3h-12.9z" fill-rule="evenodd"/>
<path d="M180.2 218.4h12.9v.3h-12.9z" fill-rule="evenodd"/>
<path d="M192.8 202.6h.3v5h-.3z" fill-rule="evenodd"/>
<path d="M192.8 207.6h.3v5.6h-.3z" fill-rule="evenodd"/>
<path d="M192.8 213.2h.3v5.5h-.3z" fill-rule="evenodd"/>
</g>
<path d="M187.6 92.8h3.5M187.6 188.4h3.5" fill="none" stroke="#000" stroke-width=".36"/>
<g font-size="4.9">
<text x="15.8" y="9.9">TPS7101Q, TPS7133Q, TPS7148Q, TPS7150Q</text>
<text x="15.8" y="14.8">TPS7101Y, TPS7133Y, TPS7148Y, TPS7150Y</text>
<text x="15.8" y="19.8">LOW-DROPOUT VOLTAGE REGULATORS</text>
</g>
<g font-size="3.9">
<text x="15.9" y="30.2">electrical characteristics at I</text>
<text x="15.9" y="34.1">to OUT (unless otherwise noted) (continued)</text>
</g>
<g font-size="3.5">
<text x="131.9" y="29.2">† = 1 Ω, T</text>
<text x="66.9" y="31.2">O = 10 mA, EN = 0 V, CO = 4.7 µF/CSR</text>
<text x="148.1" y="31.2">J = 25°C, SENSE shorted</text>
<text x="103.7" y="271">•</text>
</g>
<g font-size="2.8">
<text x="42.6" y="41.9">PARAMETER</text>
<text x="157.5" y="39.6">TPS7133Y</text>
<text x="183.1" y="41.9">UNIT</text>
<text x="104.2" y="42">TEST CONDITIONS‡</text>
<text x="152.5" y="44">MIN</text>
<text x="162.7" y="44">TYP</text>
<text x="172.5" y="44">MAX</text>
<text x="17.2" y="48.8">Output voltage</text>
<text x="88.7" y="48.8">VI = 4.3 V,</text>
<text x="88.7" y="53.5">VI = 3.23 V,</text>
<text x="118.2" y="48.8">IO = 10 mA</text>
<text x="118.2" y="53.5">IO = 10 mA</text>
<text x="162.8" y="53.5">0.02</text>
<text x="164.3" y="48.8">3.3</text>
<text x="185.5" y="48.8">V</text>
<text x="17.2" y="58.5">Dropout voltage</text>
<text x="88.7" y="58.2">VI = 3.23 V,</text>
<text x="118.2" y="58.2">IO = 100 mA</text>
<text x="165.1" y="58.2">47</text>
<text x="184.3" y="58.2">mV</text>
<text x="88.7" y="63">VI = 3.23 V,</text>
<text x="118.2" y="63">IO = 500 mA</text>
<text x="163.5" y="63">235</text>
<text x="17.2" y="69.6">Pass-element series resistance</text>
<text x="88.7" y="71.3">IO = 500 mA</text>
<text x="88.7" y="67.8">(3.23 V – VO)/IO,</text>
<text x="118.2" y="67.8">VI = 3.23 V,</text>
<text x="162.8" y="69.6">0.47</text>
<text x="185.4" y="69.6">Ω</text>
<text x="88.7" y="76.2">4.3 V ≤ VI ≤ 10 V,</text>
<text x="118.2" y="76.2">IO = 5 mA to 500 mA</text>
<text x="165.1" y="76.2">21</text>
<text x="184.3" y="76.2">mV</text>
<text x="17.2" y="78.6">Output regulation</text>
<text x="88.7" y="81">4.3 V ≤ VI ≤ 10 V,</text>
<text x="118.2" y="81">IO = 50 µA to 500 mA</text>
<text x="165.1" y="81">30</text>
<text x="184.3" y="81">mV</text>
<text x="17.2" y="88.1">Ripple rejection</text>
<text x="88.7" y="86.4">VII = 4.3 V,,</text>
<text x="88.7" y="89.9">f = 120 Hz</text>
<text x="118.2" y="85.7">IO = 50 µA</text>
<text x="165.1" y="85.7">54</text>
<text x="184.7" y="88.1">dB</text>
<text x="17.2" y="95.4">Output noise-spectral density</text>
<text x="88.7" y="95.4">VI = 4.3 V,</text>
<text x="118.2" y="90.5">IO = 500 mA</text>
<text x="118.2" y="95.4">f = 120 Hz</text>
<text x="165.1" y="90.5">49</text>
<text x="166.7" y="95.4">2</text>
<text x="181.8" y="95.5">µV/√Hz</text>
<text x="118.2" y="100.6">CO = 4.7 µF</text>
<text x="163.5" y="100.5">274</text>
<text x="17.2" y="105.7">Output noise voltage</text>
<text x="88.7" y="105.5">10 Hz ≤ f ≤ 100 kHz,</text>
<text x="88.7" y="102">VI = 4.3 V,</text>
<text x="118.2" y="105.7">CO = 10 µF</text>
<text x="163.5" y="105.6">228</text>
<text x="182.4" y="105.7">µVrms</text>
<text x="88.7" y="109">CSR†</text>
<text x="88.7" y="109.1">CSR† = 1 Ω</text>
<text x="118.2" y="110.8">CO = 100 µF</text>
<text x="163.5" y="110.7">159</text>
<text x="17.2" y="115.9">PG hysteresis voltage</text>
<text x="88.7" y="115.9">VI = 4.3 V</text>
<text x="165.1" y="115.8">35</text>
<text x="184.3" y="115.8">mV</text>
<text x="17.2" y="121">PG output low voltage</text>
<text x="88.7" y="120.9">VI = 2.8 V,</text>
<text x="118.2" y="120.9">IPG = 1 mA</text>
<text x="162.8" y="120.9">0.22</text>
<text x="185.5" y="120.9">V</text>
<text x="42.6" y="137.8">PARAMETER</text>
<text x="104.2" y="137.9">TEST CONDITIONS‡</text>
<text x="157.5" y="135.4">TPS7148Y</text>
<text x="183.1" y="137.8">UNIT</text>
<text x="152.5" y="139.8">MIN</text>
<text x="162.7" y="139.8">TYP</text>
<text x="172.5" y="139.8">MAX</text>
<text x="17.2" y="144.6">Output voltage</text>
<text x="88.7" y="144.6">VI = 5.85 V,</text>
<text x="88.7" y="149.4">VI = 4.75 V,</text>
<text x="118.2" y="144.6">IO = 10 mA</text>
<text x="118.2" y="149.4">IO = 10 mA</text>
<text x="162.8" y="144.6">4.85</text>
<text x="162.8" y="149.4">0.08</text>
<text x="185.5" y="144.6">V</text>
<text x="17.2" y="154.4">Dropout voltage</text>
<text x="88.7" y="154.1">VI = 4.75 V,</text>
<text x="118.2" y="154.1">IO = 100 mA</text>
<text x="165.1" y="154.1">30</text>
<text x="184.3" y="154.1">mV</text>
<text x="88.7" y="158.9">VI = 4.75 V,</text>
<text x="118.2" y="158.9">IO = 500 mA</text>
<text x="163.5" y="158.9">150</text>
<text x="17.2" y="165.5">Pass-element series resistance</text>
<text x="88.7" y="167.2">IO = 500 mA</text>
<text x="88.7" y="163.6">(4.75 V – VO)/IO,</text>
<text x="118.2" y="163.6">VI = 4.75 V,</text>
<text x="162.8" y="165.5">0.32</text>
<text x="185.4" y="165.5">Ω</text>
<text x="88.7" y="172.1">5.85 V ≤ VI ≤ 10 V,</text>
<text x="118.2" y="172.1">IO = 5 mA to 500 mA</text>
<text x="165.1" y="172.1">12</text>
<text x="184.3" y="172.1">mV</text>
<text x="17.2" y="174.5">Output regulation</text>
<text x="88.7" y="176.9">5.85 V ≤ VI ≤ 10 V,</text>
<text x="118.2" y="176.9">IO = 50 µA to 500 mA</text>
<text x="165.1" y="176.9">42</text>
<text x="184.3" y="176.9">mV</text>
<text x="17.2" y="184">Ripple rejection</text>
<text x="88.7" y="182.3">VII = 5.85 V,,</text>
<text x="88.7" y="185.8">f = 120 Hz</text>
<text x="118.2" y="181.6">IO = 50 µA</text>
<text x="165.1" y="181.6">53</text>
<text x="184.7" y="184">dB</text>
<text x="17.2" y="191.1">Output noise-spectral density</text>
<text x="88.7" y="191.1">VI = 5.85 V,</text>
<text x="118.2" y="186.3">IO = 500 mA</text>
<text x="118.2" y="191.1">f = 120 Hz</text>
<text x="165.1" y="186.3">50</text>
<text x="166.7" y="191.1">2</text>
<text x="181.8" y="191.1">µV/√Hz</text>
<text x="88.7" y="197.5">VI = 5.85 V,</text>
<text x="118.2" y="196.1">CO = 4.7 µF</text>
<text x="163.5" y="196">410</text>
<text x="17.2" y="201.3">Output noise voltage</text>
<text x="88.7" y="201.1">10 Hz ≤ f ≤ 100 kHz,</text>
<text x="118.2" y="201.2">CO = 10 µF</text>
<text x="163.5" y="201.1">328</text>
<text x="182.4" y="201.3">µVrms</text>
<text x="88.7" y="204.6">CSR†</text>
<text x="88.7" y="204.6">CSR† = 1 Ω</text>
<text x="118.2" y="206.3">CO = 100 µF</text>
<text x="163.5" y="206.2">212</text>
<text x="17.2" y="211.4">PG hysteresis voltage</text>
<text x="88.7" y="211.4">VI = 5.85 V</text>
<text x="165.1" y="211.3">50</text>
<text x="184.3" y="211.3">mV</text>
<text x="15.9" y="221.2">† CSR refers to the total series resistance, including the ESR of the capacitor, any series resistance added externally, and PWB trace resistance</text>
<text x="17.2" y="217">PG output low voltage</text>
<text x="88.7" y="216.9">VI = 4.12 V,</text>
<text x="118.2" y="216.9">IPG = 1.2 mA</text>
<text x="164.3" y="216.9">0.2</text>
<text x="174.9" y="216.9">0.4</text>
<text x="185.5" y="216.9">V</text>
<text x="18" y="225.4">to CO.</text>
<text x="15.9" y="228.2">‡ Pulse-testing techniques are used to maintain virtual junction temperature as close as possible to ambient temperature; thermal effects must</text>
<text x="18" y="232.4">be taken into account separately.</text>
<text x="15.9" y="270.8">12</text>
</g>
<text font-size="2.5" x="15.8" y="22.7">SLVS092G – NOVEMBER 1994 – REVISED JANUARY 2003</text>
<g font-size="2.1">
<text x="76.3" y="271">POST OFFICE BOX 655303</text>
<text x="105.9" y="271">DALLAS, TEXAS 75265</text>
</g>
</svg>
